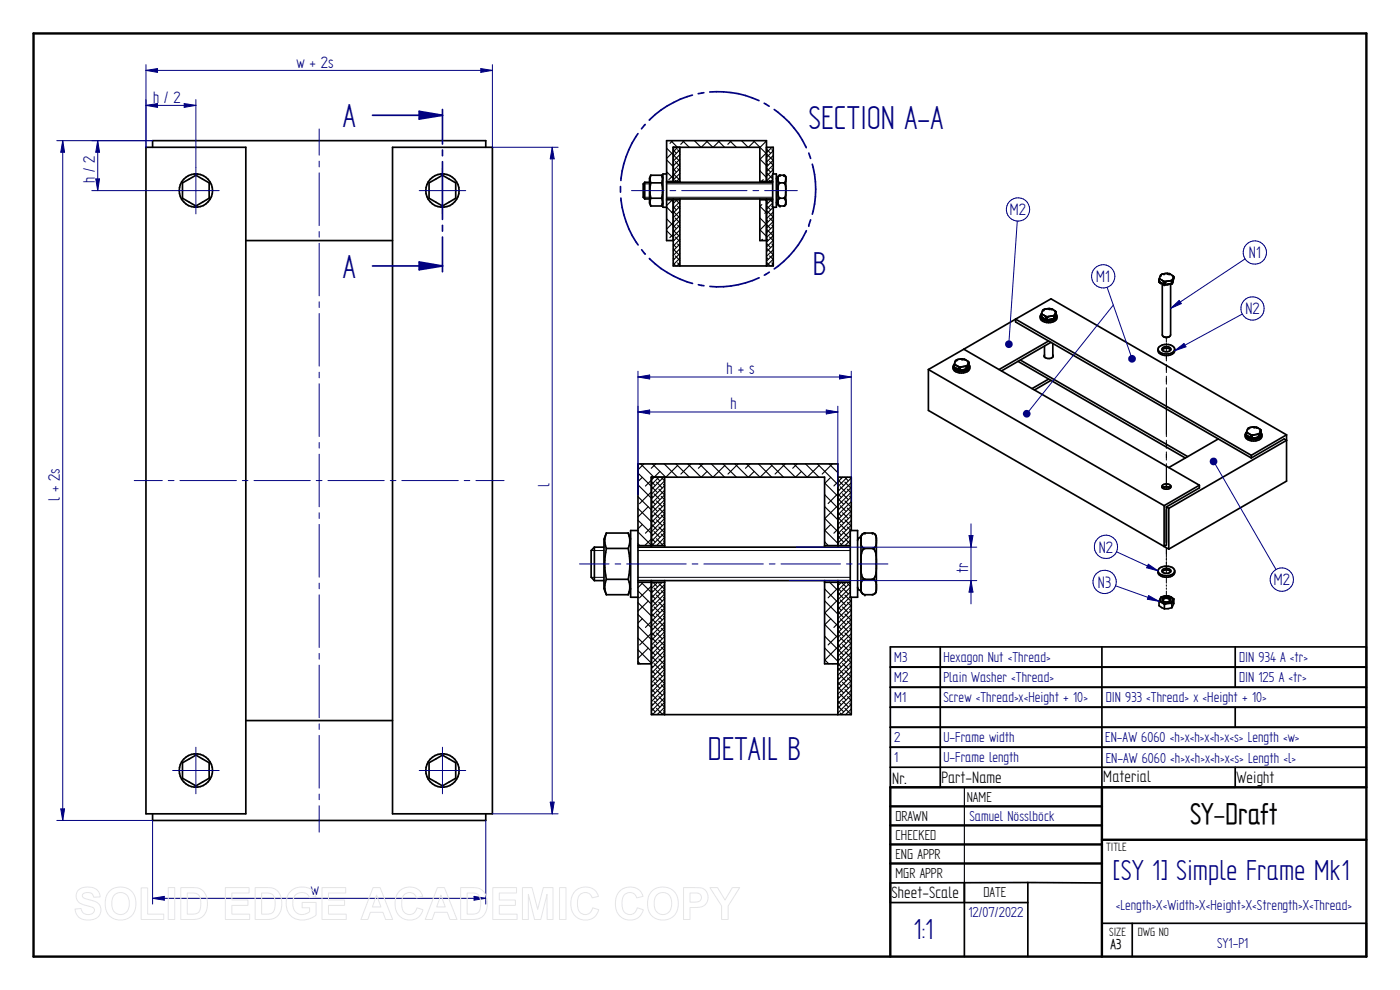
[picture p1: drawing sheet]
<svg xmlns="http://www.w3.org/2000/svg" width="420mm" height="297mm" viewBox="0 0 420 297" stroke-linecap="round" stroke-linejoin="round" font-family="sans-serif">
<path d="M10.1 10h400v277h-400zM330.7 236.2v50.8M410.1 236.2h-142.9v50.8M267.2 241.9h63.5M267.2 247.6h63.5M267.2 253.4h63.5M267.2 259.1h63.5M330.7 252h79.4" fill="none" stroke="#000" stroke-width=".72"/>
<path d="M289.4 236.2v28.6" fill="none" stroke="#000" stroke-width=".34"/>
<g fill="none" stroke="#000" stroke-width=".51">
<path d="M43.8 44.2h30v200h-30zM45.8 44.2v-2h100v2M54.8 54.9l4-2.3 4 2.3v4.6l-4 2.3-2-1.1-2-1.2zM117.8 44.2h30v200h-30zM128.8 54.9l4-2.3 4 2.3v4.6l-4 2.3-2-1.1-2-1.2zM73.8 72.2h44M304.8 95.8l-15.5 9M304.8 95.8l10.6-6.1 70.7 40.8M304.8 95.8v.8l70.7 40.8M304.8 95.8l70.7 40.8M312.2 94.9a1.72 1.72 0 0 0 1.9 1.9h1.2a1.72 1.72 0 0 0 1.9-1.9M312.4 94.3a1.31 1.31 0 0 0 1.2 1.9l1.9 .1a1.87 1.87 0 0 0 1.7-1.4"/>
<path d="M312.5 94.4v.4M312.5 94.4l1.3 .5M312.5 94.9l.1 .2M312.7 95.2h.1M312.8 95.2l.2 .1a2.55 2.55 0 0 0 2.5 .5M313 93l-.5 1.4M313.5 92.8l-.5 .2M313.9 95.8l.5 .1h-.2M313.9 95l.2 .2v.6l-1.1-.4M314 92.7l-.4 .1M314.3 95.1l-.1 .1M314.8 92.6l-.8 .1"/>
<path d="M314.9 92.6l.6 .1M315.5 95.8l-1.1 .1M315.5 92.7h.1M315.7 92.7l1.2 .9-.3 1.5M315.9 95.7l-.4 .1M316 94.8l-1.6 .3M316 94.8h.2M316.2 95.6l-.3 .1M316.4 95.5l-.3 .1M316.6 95.1l-.1 .3M316.6 95v.1M316.8 93.7l-.5 1.7"/>
<path d="M316.9 94.3l.3 .6M347.8 83.8l.1 .6M347.8 83.8l.3-.1 1 .6M348 84.5l.1 .1M348.2 84.7l.1 .1M348.3 84.8l.9 .5M348.3 84.8l.1 .1M348.3 82.5l-.5 1.3M348.7 82.3l-.3 .2M348.8 85.1v15.4a1.42 1.42 0 0 0 2.5 0v-15.4M349.2 85.3h.1M349.2 85.3h.5"/>
<path d="M349.2 84.5h.1M349.4 84.5l.1 .2M349.5 84.8l-.2 .5-.9-.4M349.6 85.3h.1M350.2 82l-1.4 .3M350.2 82l.6 .1M350.9 82.1l1.3 .9M351.3 85.1h.1M351.3 85.1l-1.5 .2M351.4 84.2l-1.8 .4M351.4 84.2l.2 .1M351.6 85l-1.3 .4-.8-.1"/>
<path d="M351.7 84.9l-.2 .1M352 84.5l-.1 .1M352 84.5l-.2 .3M352.2 83.2l-.5 1.7M352.3 83.1l-.3 1.4M278.6 110.9v12.2l70.8 40.9M278.6 110.9l70.8 40.8M286 110a1.72 1.72 0 0 0 1.9 1.9h1.3a1.72 1.72 0 0 0 1.8-1.9M286.2 109.4a1.31 1.31 0 0 0 1.2 1.9l1.9 .1a1.87 1.87 0 0 0 1.7-1.4M286.3 109.5l.4-.1 .9 .6M286.3 109.5l.1 .6M286.4 110.1l.1 .1"/>
<path d="M286.5 110.3h.1M286.7 110.4l.9 .5M286.8 108.2l-.5 1.3M286.9 110.6l.7 .3M287.6 110.9l.1 .1M287.7 111h.5h-.1M287.7 110.1l.1 .1M287.9 110.2v.2M287.9 110.4v.6l-.3-.1M288.7 107.7l-1.8 .4M288.7 107.7h.1M288.8 107.7l.5 .1"/>
<path d="M289.3 104.8l70.6 40.8M289.3 104.8l-10.7 6.1M289.4 107.8h.1M289.5 107.8l1.2 .9M289.8 110.8l-1.5 .2M289.8 110.8l-1 .3-1.1-.1M289.8 110.8h.1M289.8 109.9l-1.7 .3M289.9 110.7l-.1 .1M289.9 109.9h.2M290.1 110.6l-.2 .1M290.5 110.2h-.1"/>
<path d="M290.5 110.1l-.2 .3M290.6 108.8l-.4 1.8-.3 .1M290.8 109.4l.2 .6M290.8 108.8l-.3 1.3M305.5 108.4l50.2 29M306.2 108l50.2 29M313.5 106.5l-.2 .3a1.57 1.57 0 0 0 2.8-.1l-.1-.2M313.5 103.8v3.3M314.7 113.7l-5 2.9M314.7 102.3l-14.9 8.6M315.4 114.1l-4.9 2.9M315.4 102.7l-14.8 8.6"/>
<path d="M316 103v4.1M347.5 104.8a2.28 2.28 0 0 0 3.2 1.8 1.71 1.71 0 0 0 1.8-1.8M347.5 104.8a2.88 2.88 0 0 0 4.3 1l.7-.6v-.4M347.5 104.8a2.88 2.88 0 0 1 4.3-1l.7 .6v.4M349 104.3l1.3-.3a.9 .9 0 0 1 1 1 1.61 1.61 0 0 1-2.6-.2zM350.9 101l-.9 .3-.8-.3M351.3 105a1.8 1.8 0 0 0-2.5 0M365.6 131.7l-14.8 8.6M373.7 130.4a1.72 1.72 0 0 0 1.9 1.9h1.3a1.71 1.71 0 0 0 1.8-1.9M373.9 129.8l-.2 .6M374 129.9v.4M374 130.4l.3 .3"/>
<path d="M374 129.9l1.3 .5M374.3 130.8l1.1 .6M374.5 130.9h.1M374.5 128.6l-.5 1.3M374.6 131l1.2 .5 1.6-.3M374.9 128.4l-.3 .1M375.4 130.5h.1M375.4 131.4h.5h-.2M375.5 130.6h.1M375.5 128.2l-.6 .1M375.5 128.2h1.6M375.5 136.6v.8"/>
<path d="M375.5 137.4l9.9-5.7 .7 .4-35.3 20.4M375.6 130.7v.6l-.2 .1M375.9 130.6l-.2 .1M377.2 128.2l1.1 .7M377.4 131.2l-1.4 .2M377.6 131.1h.1M377.6 131.1l-.2 .1M377.7 130.3l-1.7 .3M377.7 131.1h-.1M377.9 131l-.3 .1M378.3 129.2l-.4 1.7M378.4 129v.2"/>
<path d="M378.4 129.2l-.4 1.6M378.4 129.8a1.23 1.23 0 0 1-1 1.9 2.8 2.8 0 0 1-3.7-1.3M386.1 130.5v13.9l-35.3 20.4M386.1 130.5l-10.6 6.1M349 145.5l1.3-.3a.96 .96 0 0 1 1.1 1.1 1.7 1.7 0 0 1-2.7-.3zM349.4 151.7v12.3M350 152.1l.8 .4M350 152.1v11.4l-.6 .5M350.8 152.5v12.3M351.2 146.4l-1.2-.4-1.1 .4M359.9 145.6l-10.5 6.1M359.9 145.6v.8l-9.9 5.7"/>
<path d="M347.5 171.3a1.9 1.9 0 0 0 2.5 1.9 2.03 2.03 0 0 0 2.5-1.9M347.5 171.3a2.4 2.4 0 0 0 3.2 1.4 1.84 1.84 0 0 0 1.8-1.4M347.5 171.3a2.85 2.85 0 0 1 3.8-1.2 1.51 1.51 0 0 1 1.2 1.2M349 179.5l1.2-.3a.86 .86 0 0 1 1 1 1.45 1.45 0 0 1-2.4-.4zM349 170.8l1.3-.2a.8 .8 0 0 1 1.1 .7 .8 .8 0 0 1-1.1 .7h-.5a.86 .86 0 0 1-1-1zM349.4 164l1.4 .8M349.5 178.9l-1.1 .2-.6 1.3M349.9 178.9h.6a1.09 1.09 0 0 1 1.1 .3 1.09 1.09 0 0 1 .1 1.2 2.36 2.36 0 0 1-3.5-.5 1.41 1.41 0 0 1 1.2-1l1.2-.1 1.7 .9M351.3 171.5l-.5-.4-1-.1-1 .5M352.3 179.7l-.6 1.3M352.3 179.7v1.4l-.6 1.2M267.2 194.1h142.9v6h-142.9z"/>
<path d="M282.2 194.1v6M330.7 194.1v6M347.8 180.4l1.7 1M347.8 180.4v1.3l1.7 1M349.5 181.4v1.3M350.8 180.5l.3-.4a1.1 1.1 0 0 0-1.1-.6 1.1 1.1 0 0 0-.9 .8l.1 .2M351.7 181l-2.2 .4M351.7 182.3l-2.2 .4M351.7 181v1.3M370.7 194.1v6M73.8 216.2h44M267.2 218.2h142.9"/>
<path d="M267.2 212.2h142.9M267.2 206.2h142.9M282.2 200.2v36h-15v-36h142.9v36M330.7 200.2v36h40v-6M370.7 200.2v6M370.7 212.2v6M54.8 228.9l4-2.3 4 2.3v4.6l-4 2.3-4-2.3zM128.8 228.9l4-2.3 4 2.3v4.6l-4 2.3-4-2.3zM267.2 230.2h142.9M267.2 224.2h142.9M45.8 244.2v2h100v-2M330.7 259.1v5.8l-22.2-.1"/>
<path d="M289.4 264.8v22.2M308.5 264.8l-41.3 .1v5.9h41.3M308.5 264.8v22.2M339.8 277v10M330.7 287v-10h79.4v10"/>
<circle cx="58.8" cy="57.2" r="5"/>
<circle cx="132.8" cy="57.2" r="5"/>
<circle cx="58.8" cy="231.2" r="5"/>
<circle cx="132.8" cy="231.2" r="5"/>
</g>
<g fill="none" stroke="#000" stroke-width=".3">
<path d="M312.7 93.9l.3 .5M313 94.4h.1M313.7 92.8l-.7 .3M313.8 94.8l.9 .1M314.7 92.6h.1M314.7 94.9h.1M314.7 92.6l.9 .2M316.4 94.4l-.7 .4M316.4 93.2l.3 .5M316.4 93.2h.1M348.1 83.3l.3 .5M349.1 82.2l-.7 .4"/>
<path d="M349.2 84.2l.8 .2M350 82.1l1 .1M350 84.4h.1M351.7 83.9l-.7 .3M351.8 82.6l.2 .5M351.8 82.6h.1M286.5 109l.3 .5M286.8 109.5h.1M287.6 107.9l-.7 .3M287.6 109.9l.9 .1M288.5 107.7h.1M288.5 110h.1"/>
<path d="M288.5 107.7l1 .2M290.2 109.5l-.7 .4M290.3 108.3l.2 .5M290.3 108.3h.1M350 101.4v1.3M350 103v.3M350 103.7v.3M350 104.3v1.2M350 106.7v1.6M350 109.3v2.5M350 112.9v2.4M350 116.3v14.7"/>
<path d="M350 132.1v2.4M350 135.6v2.4M350 139.1v7.7M374.2 129.4l.4 .5M375.2 128.3l-.6 .4M375.3 130.3l.9 .1M376.2 128.1l.9 .2M376.2 128.1h.1M376.2 130.4h.1M377.9 129.9l-.7 .4M377.9 128.7l.3 .5M377.9 128.7h.1"/>
<path d="M350 164.4v2.8M350 167.3v.8M350 168.5v3.6M350 173.2v1.8M350 175.5v.4M350 176.4v.4M350 177.3v1.9"/>
</g>
<g fill="#000">
<circle cx="312.5" cy="94.8" r=".25"/>
<circle cx="312.5" cy="94.9" r=".25"/>
<circle cx="312.5" cy="95" r=".25"/>
<circle cx="312.6" cy="95.1" r=".25"/>
<circle cx="312.7" cy="95.1" r=".25"/>
<circle cx="312.8" cy="95.2" r=".25"/>
<circle cx="313" cy="93" r=".25"/>
<circle cx="313" cy="95.4" r=".25"/>
<circle cx="313.3" cy="92.9" r=".25"/>
<circle cx="313.8" cy="95" r=".25"/>
<circle cx="313.9" cy="95" r=".25"/>
<circle cx="314.1" cy="95.2" r=".25"/>
<circle cx="314.1" cy="95.8" r=".25"/>
<circle cx="314.1" cy="95.3" r=".25"/>
<circle cx="314.2" cy="95.8" r=".25"/>
<circle cx="314.2" cy="95.2" r=".25"/>
<circle cx="314.4" cy="95.1" r=".25"/>
<circle cx="314.4" cy="95.9" r=".25"/>
<circle cx="315" cy="92.6" r=".25"/>
<circle cx="315.5" cy="92.7" r=".25"/>
<circle cx="316" cy="95.7" r=".25"/>
<circle cx="316.2" cy="95.6" r=".25"/>
<circle cx="316.3" cy="95.5" r=".25"/>
<circle cx="316.3" cy="94.9" r=".25"/>
<circle cx="316.3" cy="95.4" r=".25"/>
<circle cx="316.3" cy="95" r=".25"/>
<circle cx="316.4" cy="95.5" r=".25"/>
<circle cx="316.4" cy="95.4" r=".25"/>
<circle cx="316.6" cy="95.2" r=".25"/>
<circle cx="316.6" cy="95" r=".25"/>
<circle cx="316.8" cy="93.7" r=".25"/>
<circle cx="316.9" cy="93.6" r=".25"/>
<circle cx="316.9" cy="93.7" r=".25"/>
<circle cx="347.8" cy="84.3" r=".25"/>
<circle cx="347.9" cy="84.4" r=".25"/>
<circle cx="347.9" cy="84.5" r=".25"/>
<circle cx="348.1" cy="84.6" r=".25"/>
<circle cx="348.1" cy="84.7" r=".25"/>
<circle cx="348.3" cy="82.5" r=".25"/>
<circle cx="348.4" cy="82.5" r=".25"/>
<circle cx="348.4" cy="84.9" r=".25"/>
<circle cx="349.2" cy="84.4" r=".25"/>
<circle cx="349.2" cy="84.5" r=".25"/>
<circle cx="349.3" cy="82.1" r=".25"/>
<circle cx="349.4" cy="85.3" r=".25"/>
<circle cx="349.4" cy="84.5" r=".25"/>
<circle cx="349.5" cy="85.2" r=".25"/>
<circle cx="349.5" cy="84.7" r=".25"/>
<circle cx="349.5" cy="84.8" r=".25"/>
<circle cx="349.5" cy="85.3" r=".25"/>
<circle cx="349.5" cy="84.6" r=".25"/>
<circle cx="349.6" cy="84.6" r=".25"/>
<circle cx="349.8" cy="84.5" r=".25"/>
<circle cx="350.3" cy="82" r=".25"/>
<circle cx="350.8" cy="82.1" r=".25"/>
<circle cx="350.9" cy="82.1" r=".25"/>
<circle cx="351.6" cy="85" r=".25"/>
<circle cx="351.6" cy="84.3" r=".25"/>
<circle cx="351.7" cy="85" r=".25"/>
<circle cx="351.7" cy="84.9" r=".25"/>
<circle cx="351.7" cy="84.4" r=".25"/>
<circle cx="351.7" cy="84.3" r=".25"/>
<circle cx="351.8" cy="84.9" r=".25"/>
<circle cx="351.8" cy="84.8" r=".25"/>
<circle cx="351.9" cy="84.7" r=".25"/>
<circle cx="351.9" cy="84.6" r=".25"/>
<circle cx="352" cy="84.5" r=".25"/>
<circle cx="352.2" cy="83.1" r=".25"/>
<circle cx="352.3" cy="83.1" r=".25"/>
<circle cx="286.3" cy="110" r=".25"/>
<circle cx="286.3" cy="109.9" r=".25"/>
<circle cx="286.4" cy="110.1" r=".25"/>
<circle cx="286.5" cy="110.2" r=".25"/>
<circle cx="286.6" cy="110.3" r=".25"/>
<circle cx="286.8" cy="108.2" r=".25"/>
<circle cx="286.8" cy="108.1" r=".25"/>
<circle cx="286.9" cy="110.5" r=".25"/>
<circle cx="287.1" cy="107.9" r=".25"/>
<circle cx="287.7" cy="110.1" r=".25"/>
<circle cx="287.9" cy="110.2" r=".25"/>
<circle cx="287.9" cy="110.9" r=".25"/>
<circle cx="287.9" cy="110.4" r=".25"/>
<circle cx="288" cy="110.9" r=".25"/>
<circle cx="288" cy="111" r=".25"/>
<circle cx="288" cy="110.3" r=".25"/>
<circle cx="288" cy="110.4" r=".25"/>
<circle cx="288.1" cy="110.2" r=".25"/>
<circle cx="288.2" cy="110.2" r=".25"/>
<circle cx="288.8" cy="107.7" r=".25"/>
<circle cx="289.3" cy="107.7" r=".25"/>
<circle cx="289.9" cy="109.9" r=".25"/>
<circle cx="290.1" cy="110" r=".25"/>
<circle cx="290.1" cy="110.6" r=".25"/>
<circle cx="290.2" cy="110.1" r=".25"/>
<circle cx="290.2" cy="110" r=".25"/>
<circle cx="290.2" cy="110.5" r=".25"/>
<circle cx="290.2" cy="110.6" r=".25"/>
<circle cx="290.3" cy="110.5" r=".25"/>
<circle cx="290.4" cy="110.3" r=".25"/>
<circle cx="290.5" cy="110.2" r=".25"/>
<circle cx="290.6" cy="108.8" r=".25"/>
<circle cx="290.7" cy="108.8" r=".25"/>
<circle cx="290.7" cy="108.7" r=".25"/>
<circle cx="290.8" cy="108.8" r=".25"/>
<circle cx="374" cy="130.4" r=".25"/>
<circle cx="374" cy="130.3" r=".25"/>
<circle cx="374" cy="130.5" r=".25"/>
<circle cx="374.1" cy="130.6" r=".25"/>
<circle cx="374.3" cy="130.7" r=".25"/>
<circle cx="374.5" cy="128.6" r=".25"/>
<circle cx="374.6" cy="128.5" r=".25"/>
<circle cx="374.6" cy="130.9" r=".25"/>
<circle cx="374.9" cy="128.4" r=".25"/>
<circle cx="375.3" cy="130.4" r=".25"/>
<circle cx="375.4" cy="130.5" r=".25"/>
<circle cx="375.5" cy="130.6" r=".25"/>
<circle cx="375.6" cy="130.7" r=".25"/>
<circle cx="375.6" cy="131.3" r=".25"/>
<circle cx="375.6" cy="130.8" r=".25"/>
<circle cx="375.7" cy="130.8" r=".25"/>
<circle cx="375.7" cy="131.3" r=".25"/>
<circle cx="375.7" cy="131.4" r=".25"/>
<circle cx="375.7" cy="130.7" r=".25"/>
<circle cx="375.9" cy="131.4" r=".25"/>
<circle cx="376.5" cy="128.1" r=".25"/>
<circle cx="377" cy="128.2" r=".25"/>
<circle cx="377.5" cy="131.2" r=".25"/>
<circle cx="377.7" cy="131.1" r=".25"/>
<circle cx="377.8" cy="131.1" r=".25"/>
<circle cx="377.8" cy="130.4" r=".25"/>
<circle cx="377.8" cy="131" r=".25"/>
<circle cx="377.9" cy="131" r=".25"/>
<circle cx="377.9" cy="130.9" r=".25"/>
<circle cx="377.9" cy="130.5" r=".25"/>
<circle cx="378" cy="130.9" r=".25"/>
<circle cx="378.1" cy="130.7" r=".25"/>
<circle cx="378.2" cy="130.6" r=".25"/>
<circle cx="378.3" cy="128.9" r=".25"/>
<circle cx="378.3" cy="129.2" r=".25"/>
<circle cx="378.4" cy="129.2" r=".25"/>
<circle cx="378.4" cy="129.1" r=".25"/>
</g>
<path d="M111.8 34.6h21v8.6M132.8 45v1.7M132.8 48.5v17.3M132.8 67.6v1.7M132.8 71.1v8.7" fill="none" stroke="#000080" stroke-width=".51"/>
<path d="M125.8 33.4l7 1.2-7 1.1z" fill="#000080"/>
<path d="M125.8 33.4l7 1.2-7 1.1zM111.8 79.8h21" fill="none" stroke="#000080" stroke-width=".51"/>
<path d="M125.8 78.6l7 1.2-7 1.1z" fill="#000080"/>
<path d="M132.8 32.9v1.7M244.8 56.8a26.6 26.6 0 0 1-1 7.5M125.8 78.6l7 1.2-7 1.1zM132.8 79.8v1.7M243.3 66l-.6 1.6" fill="none" stroke="#000080" stroke-width=".51"/>
<g fill="none" stroke="#000" stroke-width=".34">
<path d="M200.1 44.5l3.6 3.6M200.1 48l1.9 2M200.1 51.5l1.9 2M201.3 42.2l2 2M201.4 59.9l.9 .9M201.6 46l-1.5 1.5M201.7 60l-1.6 1.7M201.9 42.2l-.8 .8M202 52.1l1.7 1.6M202 45l1 1M202 50.7l1 .9M202 49.3l.3 .2"/>
<path d="M202.6 54.1l.4 .3M202.7 48.5l1.3 1.4M202.8 59.9l1.2 1.3M203.2 59.9l-1.2 1.2M203.4 50.6l.6 .7M203.4 44.9l.6 .7M203.4 44.2l-1.4 1.4M204 53.4l-.9 1M204 50.6l-3.3 3.3M204 45l-2 1.9M204 46.4l-2 2M204 47.8l-2 2"/>
<path d="M204 49.2l-2 2M204 52l-2 2M204.8 42.2l2.1 2M205.4 42.2l-1.1 1.1M208.4 42.2l2 2M211.9 42.2l2 2M212.2 42.5l-1.7 1.7M215.5 42.2l2 2M216 42.2l-2 2M219 42.2l2 2M219.5 42.2l-1.1 1.1M222.5 42.2l2 2"/>
<path d="M226.1 42.2l3.9 3.9M226.3 42.5l-1.7 1.7M228 47.7l2 2M228 51.2l2 2.1M228.1 51.3l-.1 .1M229.1 53.9l-.6 .5M229.6 42.2l.4 .4M229.7 59.9l.8 .9M229.9 45.9l-1.9 1.9M230 42.3l-2 2M230 44.7l1.3 1.3M230 50.4l1.3 1.2"/>
<path d="M230 49l.5 .5M230.2 46.4l1.8 1.7M230.2 52l1.7 1.7M230.3 44.2l-.3 .2M230.9 54.1l.4 .3M231 48.5l1.1 1.1M231.1 59.9l.8 .8M231.5 59.9l-1.5 1.5M231.6 44.9l.5 .4M231.6 50.6l.5 .4M231.7 44.2l-1.7 1.6M231.9 53.8l-.6 .6"/>
<path d="M231.9 52.5l-1.9 1.8M232.1 45.3l-2.1 1.9M232.1 46.7l-2.1 1.9M232.1 48l-2.1 2.1M232.1 49.5l-2.1 2M232.1 50.9l-2.1 2M200.1 62.1l1.9 2M200.1 65.7l2.9 2.9M200.1 69.2l1.9 2M202 70.3l-1 1M202 63.2l-.5 .6M202 63.4l1.7 1.7"/>
<path d="M202 69.1l1.7 1.6M202 74.7l1.7 1.7M202 62l1 .9M202 73.3l1 1M202 79l.9 .8M202 66.3l.3 .2M202 71.9l.3 .2M202 77.6l.3 .2M202.7 65.4l1.3 1.4M202.7 71.1l1.3 1.4M202.7 76.8l1.3 1.3M203.4 61.9l.6 .7"/>
<path d="M203.4 67.6l.6 .6M203.4 73.2l.6 .7M203.4 78.9l.6 .6M204 78.9l-.9 .9M204 64.8l-3.9 3.9M204 71.8l-2 2M204 76.1l-2 2M204 60.5l-2 2M204 61.9l-2 2M204 63.3l-2 2M204 66.2l-2 2M204 67.6l-2 2"/>
<path d="M204 69l-2 2M204 70.4l-2 2M204 73.2l-2 2M204 74.6l-2 2.1M204 77.5l-2 2M228 61.8l2 2M228 65.4l3.3 3.2M228 68.9l2 2M228.6 61.4l-.6 .6M228.8 71.8l-.4 .4M230 61.7l1.3 1.2M230 63.5l-.5 .5"/>
<path d="M230 66l.5 .5M230 73l1.3 1.3M230 71.6l.5 .5M230 78.7l1.2 1.1M230 77.3l.5 .5M230.2 63.3l1.8 1.8M230.2 69l1.8 1.7M230.2 74.6l1.8 1.8M231 65.4l1.1 1.1M231 71.1l1.1 1.1M231 76.8l1.1 1.1M231.6 61.9l.5 .4"/>
<path d="M231.6 67.6l.5 .3M231.6 73.2l.5 .4M231.6 78.9l.5 .4M231.9 60.9l-1.9 1.9M232.1 65l-4.1 4M232.1 62.2l-2.1 2M232.1 63.6l-2.1 2M232.1 66.5l-2.1 2M232.1 67.9l-2.1 2M232.1 69.3l-2.1 2M232.1 70.7l-2.1 2M232.1 72.1l-2.1 2"/>
<path d="M232.1 73.5l-2.1 2M232.1 74.9l-2.1 2M232.1 76.4l-2.1 2M232.1 77.8l-2.1 2M232.1 79.2l-.7 .6"/>
</g>
<g fill="#000">
<circle cx="204" cy="44.2" r=".17"/>
<circle cx="230.1" cy="59.9" r=".17"/>
<circle cx="234.1" cy="52.6" r=".25"/>
<circle cx="235.2" cy="52.6" r=".25"/>
<circle cx="235.6" cy="59.7" r=".25"/>
<circle cx="234.1" cy="61.8" r=".25"/>
</g>
<g fill="none" stroke="#000" stroke-width=".51">
<path d="M193.5 54.7l-.5 .5v4l.5 .5M193.5 59.7h1.4M193.5 54.7h1.4M193.5 54.7v5M195.3 54.9a10.6 10.6 0 0 0 0 4.6M195.3 52.6l-.2 1.5 .2 .8M195.3 59.5l-.2 .7 .2 1.6M195.3 52.6h3.3M195.3 54.9h3.3M195.3 59.5h3.3M195.3 52.6l-.4 .9v7.4l.4 .9M198.6 54.9a10.6 10.6 0 0 1 0 4.6"/>
<path d="M198.6 59.5l.2 .7-.2 1.6M198.6 52.6l.2 1.5-.2 .8M198.6 52.6l.4 .9M200.1 59.7h31.8M200.1 54.7h31.8M200.1 52.2h-1.1v10h1.1M200.1 54.4h3.9M200.1 59.9h3.9M202 59.7v20.1h30.1v-17.6M204 44.2v10.5M204 59.7v20.1M228 54.4h3.9"/>
<path d="M228 54.7v-10.5h-26v10.5M228 59.7v12.5h2M228 59.9h3.9M230 59.7v20.1M230 54.7v-12.5h-29.9v30h1.9M230 44.2h2.1v8M231.9 52.2h1.1v10h-1.1zM233.5 53.2v4M233.5 57.8l.1 1 .4 .7M233.5 53.2l-.5 .5M233.6 52.9l-.1 .3M233.6 52.9l-.1 1.2 .3 .7 1.6 .1 .4-.5"/>
<path d="M233.8 52.7l-.2 .2M234 59.5a1.09 1.09 0 0 0-.5 1.5v.3M234.1 59.5h-.1M234.1 54.9l-.4 .4-.2 .6v5.3M235.2 59.5l.4 .1M235.2 54.9l.5 .7 .1 1M235.2 59.5h-1.2M235.6 52.7l.1 .2M235.6 52.7l-1.6-.1-.4 .3M235.6 59.7l.2 .6M235.7 52.9l.1 .5M235.7 52.9v8.5"/>
<path d="M235.8 58.5l-.2 .7-.4 .3M235.8 57.2v.6M235.8 53.7v.4M195.3 61.8h3.3M199 60.9l-.4 .9M233 60.7l.5 .5M233.5 61.2l.3 .5M233.6 61.5l.2 .2M235.7 61.4l-.3 .4-1.6-.1M235.7 61.5l-.2 .2M235.8 60.7v.3M235.8 61.2l-.1 .3"/>
</g>
<path d="M193 55.2h1.9M193 59.2h1.9M200.1 55.2h31.8M200.1 59.2h31.8" fill="none" stroke="#000" stroke-width=".3"/>
<g fill="none" stroke="#000080" stroke-width=".3">
<path d="M95.8 38.7v7.9M95.8 48.3v1.8M95.8 51.9v15.8M189.5 57.2h9.8M201.1 57.2h1.7M204.6 57.2h19.6M226 57.2h1.7M229.5 57.2h9.8M95.8 69.5v1.7M95.8 73v15.8M95.8 90.6v1.7M95.8 94.1v15.8"/>
<path d="M95.8 111.7v1.7M95.8 115.1v15.9M95.8 132.8v1.7M95.8 136.3v15.8M40.3 144.2h8.4M50.5 144.2h1.7M54 144.2h16.9M72.7 144.2h1.7M76.2 144.2h16.9M94.9 144.2h1.7M95.8 153.8v1.8M95.8 157.4v15.8"/>
<path d="M98.4 144.2h16.9M117.1 144.2h1.7M120.6 144.2h16.9M139.3 144.2h1.7M142.8 144.2h8.5M95.8 175v1.7M95.8 178.5v15.8M95.8 196v1.8M95.8 199.6v15.7M95.8 217.2v1.7M95.8 220.6v15.9M95.8 238.3v1.6"/>
<path d="M95.8 241.8v7.9"/>
</g>
<circle cx="242.7" cy="67.6" r=".25" fill="#000080"/>
<g fill="none" stroke="#000080" stroke-width=".51">
<path d="M193.6 37.3l-1.1 1.4M207.8 28.5a29 29 0 0 0-13 7.5M211.2 27.8l-1.7 .3M213 27.6a30 30 0 0 1 14.8 2.6M229.4 31l1.4 .9M232.4 32.9a29 29 0 0 1 9.6 11.4M186.2 56v1.7M186.3 59.4a29 29 0 0 0 5.2 14.1M191.5 40.1a29.1 29.1 0 0 0-5.2 14M242.7 45.9l.6 1.6M243.8 49.3a27.3 27.3 0 0 1 1 7.5M192.6 74.9l1.1 1.3"/>
<path d="M194.9 77.6a29.4 29.4 0 0 0 12.9 7.4M242 69.2a28.9 28.9 0 0 1-9.6 11.5M209.6 85.4l1.7 .3M227.8 83.4a29.2 29.2 0 0 1-14.7 2.5M230.9 81.7l-1.5 .8"/>
</g>
<g fill="none" stroke="#000" stroke-width=".34">
<path d="M192.3 139.2l3.9 4M193.2 139.2l-1.7 1.8M195.8 139.2l4 4M196.8 139.2l-1.4 1.3M199.3 139.2l4 4M202.8 139.2l4.1 4M203.4 139.7l-3.6 3.5M206.4 139.2l4 4M207.4 139.2l-3.1 3M209.9 139.2l4 4M210.9 139.2l-1.3 1.3M213.5 139.2l4 4"/>
<path d="M217 139.2l4 4M217.5 139.7l-3.5 3.5M220.5 139.2l4 4M221.5 139.2l-3 3M224.1 139.2l4 4 3.6-3.5M225.1 139.2l-1.4 1.3M227.6 139.2l4 4M231.2 139.2l4 4M234.7 139.2l4 4 1.8-1.8M235.7 139.2l-3.1 3M238.2 139.2l4 4M239.2 139.2l-1.3 1.3"/>
<path d="M241.8 139.2l4 4M245.3 139.2l6.1 6.2M245.8 139.7l-3.5 3.5M248.8 139.2l2.6 2.6M249.8 139.2l-3.1 3M191.5 141.9l4 4M191.5 145.5l4 4M191.5 149l4 4M191.5 152.5l4 4M191.5 156.1l4.4 4.4M191.5 159.6l4 4M192.8 143.2l-1.3 1.3"/>
<path d="M192.8 157.4l-1.3 1.3M194.6 152l-3.1 3.1M195.5 147.6l-3.6 3.5M195.5 148.8l.4 .4M195.5 154.4l.4 .5M195.5 144.5l1.2 1.2M195.5 150.2l1.2 1.1M195.5 155.8l1.2 1.2M195.6 143.2l.3 .4M195.6 146.1l1.7 1.7M195.6 151.7l1.7 1.8M195.6 157.4l1.7 1.7"/>
<path d="M196.3 148.2l1.7 1.7M196.3 153.8l1.7 1.8M196.3 159.5l1.7 1.7M197 143.2l1 1.1M197 144.7l1.7 1.7M197 150.3l1.7 1.7M197 156l1.7 1.7M197.7 143.2l-2.2 2.3M197.7 152.4l1.8 1.8-5.8 5.8M197.7 146.8l1.8 1.7-4 4M197.7 158.1l1.8 1.8-3.9 3.8M198.1 141.4l-4.4 4.4"/>
<path d="M198.4 143.3l1.1 1-4 4M198.4 148.9l1.1 1-4 4M198.4 154.6l1.1 1-4 4M199.1 145.3l.4 .4-4 4M199.1 151l.4 .3-4 4.1M199.1 156.7l.4 .3-4 4M199.2 143.2l-3.7 3.7M199.5 147.1l-4 4M199.5 152.8l-4 4M199.5 158.4l-4 4M212.2 141.4l-1.7 1.8M226.3 141.4l-1.7 1.8"/>
<path d="M247.5 148.4l4.3 4.3M247.5 152l3.9 4M247.5 155.5l5 5M247.5 159l3.9 4M247.6 148.5l-.1 .1M249.3 143.2l-1.8 1.9M249.3 157.4l-1.8 1.8M251.1 152l-3.6 3.7M251.4 148.1l-2.9 3M251.4 146.8l.4 .3M251.4 148.2l1.1 1M251.4 153.8l1.1 1.1"/>
<path d="M251.4 158.1l.4 .3M251.5 144l1.7 1.7M251.5 149.6l1.7 1.7M251.5 155.3l1.7 1.7M252.1 143.2l.4 .4M252.2 146.1l1.7 1.7M252.2 151.7l1.7 1.8M252.2 157.4l1.7 1.7M252.8 148.2l1.8 1.7M252.8 153.8l1.8 1.8M252.8 159.5l1.8 1.7M252.9 143.2l-2.6 2.6"/>
<path d="M253.5 143.2l1.1 1.1M253.6 144.7l1.7 1.7M253.6 150.3l1.7 1.7M253.6 156l1.7 1.7M254.3 146.8l1.2 1.2M254.3 143.2l-2.9 2.8M254.3 152.4l1.2 1.2M254.3 158.1l1.1 1.1M255 143.2l.5 .5M255 148.9l.5 .5M255 154.5l.5 .5M255.2 159.3l-3.8 3.7"/>
<path d="M255.5 159l-.2 .2M255.5 144.9l-4.1 4-3.9-4M255.5 147.7l-4.1 4M255.5 154.8l-5.2 5.2M255.5 143.4l-4.1 4M255.5 146.3l-4.1 4M255.5 149.1l-4.1 4M255.5 150.5l-4.1 4M255.5 151.9l-4.1 4M255.5 153.3l-4.1 4.1M255.5 156.2l-4.1 3.9M255.5 157.6l-4.1 4"/>
<path d="M191.5 177.3l4 4M191.5 163.2l.5 .5M192.4 174.7l3.1 3.1M192.7 175.1l-1.2 1.2M195.5 175.9l-3.6 3.5M195.5 161.7l-2 2M195.5 175.1l.4-.4 1.4 1.4M195.5 161.5l1.1 1.1M195.5 177l.4 .5M195.5 178.5l1.2 1.2M195.6 163l.6 .7M196.3 176.4l1.7 1.8"/>
<path d="M197 178.6l1.7 1.7M197 161.6l1.7 1.8M197.3 174.7l-1.8 1.9M197.7 175.1l1.8 1.7M198.4 177.2l1.1 1-4 4M198.4 160.2l1.1 1-2.4 2.5M198.7 174.7l-3.2 3.3M199.1 179.3l.4 .3-4 4M199.1 162.3l.4 .4-1.1 1M199.5 175.4l-4 4M199.5 176.8l-4 4M247.5 162.6l1.1 1.1"/>
<path d="M247.5 176.7l4.3 4.3M247.6 162.6l-.1 .1M247.6 176.8l-.1 .1M249 174.7l2.4 2.5 2.5-2.5M251.4 175.7l1.1-1 1.4 1.4M251.4 162.3l-.1 .2M251.4 175l.4 .4M251.4 160.9l1.8 1.7M251.5 177.9l1.7 1.7M252.2 163l.6 .7M252.5 177.5l-1.1-1.1-2.9 3M252.8 176.4l1.8 1.8"/>
<path d="M253.6 178.6l1.7 1.7M253.6 161.6l1.6 1.6M254.3 175.1l.9 .8M255 160.2l.2 .2M255 177.2l.2 .2M255.2 174.8l-3.8 3.8M255.2 176.2l-3.8 3.8M255.2 177.7l-3.8 3.7M255.2 179.1l-3.8 3.7M255.2 160.7l-3 3M255.2 162.1l-1.6 1.6M255.2 163.5l-.2 .2"/>
<path d="M191.5 198.5l.6 .7M191.5 180.8l4 4M191.5 184.4l4.4 4.4M191.5 187.9l4 4M191.5 191.4l5.2 5.2M191.5 194.9l4 4.1M192.8 185.6l-1.3 1.3M194.6 180.3l-3.1 3.1M194.6 194.5l-3.1 3M195.5 190l-3.5 3.5M195.5 182.7l.4 .4M195.5 194l.4 .5"/>
<path d="M195.5 199.7l.4 .4M195.5 184.1l1.2 1.2M195.5 189.8l1.2 1.2M195.6 180l1.7 1.8M195.6 185.7l1.7 1.7M195.6 191.3l1.7 1.8M195.6 197l1.7 1.8M196.3 182.1l1.7 1.8M196.3 187.8l1.7 1.7M196.3 193.4l1.7 1.8M196.3 199.1l1.7 1.7M197 184.2l1.7 1.8"/>
<path d="M197 189.9l1.7 1.7M197 195.5l1.7 1.8M197.7 180.7l1.8 1.8-5.8 5.8M197.7 186.4l1.8 1.7-4 4M197.7 192.1l1.8 1.7-4 4M197.7 197.7l1.8 1.7-4 4.1M198.4 188.5l1.1 1-4 4M198.4 194.2l1.1 1-4 4M198.4 199.8l1.1 1-4 4.1M198.4 182.8l1.1 1.1M199.1 185l.4 .3-4 4M199.1 190.6l.4 .4-4 3.9"/>
<path d="M199.1 196.3l.4 .3-4 4M199.5 198l-4 4M199.5 181.1l-4 3.9M199.5 183.9l-4 4M199.5 186.7l-4 4M199.5 192.4l-4 4M247.5 198l1.2 1.2M247.5 180.3l3.9 3.9M247.5 183.8l5 5M247.5 187.3l3.9 4M247.5 190.9l3.9 4M247.5 194.4l3.9 4"/>
<path d="M247.6 190.9l-.1 .2M249.3 185.6l-1.8 1.9M250 199.1l-.1 .1M251.1 180.3l-3.6 3.7M251.1 194.4l-3.6 3.7M251.4 182.1l1.1 1M251.4 186.4l.4 .3M251.4 192l.4 .3M251.4 190.6l-2.9 2.9M251.4 193.5l1.1 1M251.4 197.7l.4 .3M251.4 199.1l1.1 1"/>
<path d="M251.5 183.6l1.7 1.7M251.5 189.2l1.7 1.8M251.5 194.9l1.7 1.7M252.2 180l1.7 1.7M252.2 185.6l1.7 1.8M252.2 191.3l1.7 1.7M252.2 197l1.7 1.7M252.8 182.1l1.8 1.8M252.8 187.8l1.8 1.7M252.8 193.4l1.8 1.8M252.8 199.1l1.8 1.7M253.6 184.2l1.7 1.8"/>
<path d="M253.6 189.9l1.7 1.7M253.6 195.5l1.7 1.8M254.3 180.7l1.2 1.2M254.3 186.4l1.2 1.1M254.3 192.1l1.2 1.1M254.3 197.7l1.2 1.2M255 182.8l.5 .5M255 188.5l.5 .5M255 194.1l.5 .5M255 199.8l.5 .5M255.5 183l-5.2 5.3M255.5 180.2l-4.1 4"/>
<path d="M255.5 181.6l-4.1 4M255.5 184.4l-4.1 4.1M255.5 185.8l-4.1 4.1M255.5 187.3l-4.1 4M255.5 188.7l-4.1 4M255.5 190.1l-4.1 4M255.5 191.5l-4.1 4M255.5 192.9l-4.1 4M255.5 194.4l-4.1 3.9M255.5 195.7l-4.1 4.1M255.5 197.2l-4.1 4M255.5 198.6l-4.1 4"/>
<path d="M255.5 200l-4.1 4M195.5 212.4l1.1 1.2M195.5 205.3l.4 .5M195.5 211l.4 .5M195.5 201.1l1.2 1.2M195.5 206.8l1.2 1.1M195.6 202.6l1.7 1.8M195.6 208.3l1.7 1.8M195.6 214l.5 .4M196.3 204.8l1.7 1.7M196.3 210.4l1.7 1.7M197 201.2l1.7 1.7"/>
<path d="M197 206.9l1.7 1.7M197 212.5l1.7 1.7M197.7 203.4l1.8 1.7-4 4M197.7 209l1.8 1.7-3.7 3.7M198.4 205.5l1.1 1-4 4M198.4 211.2l1.1 1-2.3 2.2M199.1 201.9l.4 .4-4 3.9M199.1 207.6l.4 .3-4 4M199.1 213.2l.4 .4-.8 .8M199.5 209.3l-4 4M199.5 203.7l-4 4M251.4 203.3l.4 .4"/>
<path d="M251.4 204.8l1.1 1M251.4 209l.4 .3M251.4 211.8l1.8 1.8M251.4 210.4l1.1 1M251.5 200.5l1.7 1.8M251.5 206.2l1.7 1.7M252.2 202.6l1.7 1.7M252.2 208.3l1.7 1.7M252.2 214l.4 .4M252.8 204.7l1.8 1.8M252.9 210.4l1.7 1.7M253.6 201.2l1.7 1.7"/>
<path d="M253.6 206.9l1.7 1.7M253.6 212.5l1.7 1.7M254.3 203.4l1.2 1.1M254.3 209l1.2 1.2M255 205.4l.5 .6M255 211.1l.5 .5M255.5 201.4l-4.1 4M255.5 202.8l-4.1 4M255.5 204.3l-4.1 3.9M255.5 205.7l-4.1 4M255.5 207.1l-4.1 4M255.5 208.5l-4.1 4"/>
<path d="M255.5 209.9l-4.1 4M255.5 211.3l-3.1 3.1M255.5 212.7l-1.7 1.7M255.5 214.2l-.3 .2"/>
</g>
<g fill="#000">
<circle cx="195.5" cy="154.6" r=".17"/>
<circle cx="251.5" cy="143.2" r=".17"/>
<circle cx="259.6" cy="159.9" r=".25"/>
<circle cx="261.8" cy="159.9" r=".25"/>
<circle cx="259.6" cy="178.4" r=".25"/>
<circle cx="195.5" cy="182.9" r=".17"/>
<circle cx="195.5" cy="197.1" r=".17"/>
</g>
<g fill="none" stroke="#000" stroke-width=".51">
<path d="M182 159.9l-.7 1.9v14.8l.7 1.8M182 159.9a5.8 5.8 0 0 0 0 4.6M182 159.9h6.5M188.5 159.9l.8 1.9M188.5 159.9a5.8 5.8 0 0 1 0 4.6M191.5 159.2h-2.2v20h2.2M199.5 143.2v21M251.4 143.2h4.1v16M255.2 159.2h2.2v20h-2.2zM259.5 159.9l-.1 .1M178.4 164.2v10M178.4 164.2l-1 1v8l1 1"/>
<path d="M178.4 174.2h2.9M178.4 164.2h2.9M182 173.8a5.7 5.7 0 0 0 0 4.6M182 164.5h6.5M182 173.8h6.5M182 178.4h6.5M182 164.5a23.3 23.3 0 0 0 0 9.3M188.5 164.5a21.4 21.4 0 0 1 0 9.3M188.5 173.8a5.7 5.7 0 0 1 0 4.6M189.3 176.6l-.8 1.8M191.5 174.2h63.7M191.5 164.2h63.7"/>
<path d="M191.5 174.7h8M195.5 164.2v-21h52v21M195.5 174.2v40.2h60v-35.2M199.5 163.7h-8M199.5 174.2v40.2M247.5 163.7h7.7M247.5 174.2v25h3.9M247.5 174.7h7.7M251.4 164.2v-25h-59.9v60h4M251.4 174.2v40.2M257.4 176.2a1.01 1.01 0 0 0 1 1M258.4 161.2v8"/>
<path d="M258.4 161.2a1.01 1.01 0 0 0-1 1M258.4 177.2l.6 1.1M258.4 170.5l.3 2.5 .4 .5 .5 .3M258.9 160.2l.7-.3h2.1a1.66 1.66 0 0 1 1.3 2.4l-.2 1.6-.7 .6h-2.8l-.6-.3a5 5 0 0 1 0-3.8zM258.9 160.2l-.5 .6v.4M259.6 173.8h2.1M259.6 164.5l-.7 .6-.5 1.5v10.6M261.7 173.8l.8 .3a4.3 4.3 0 0 1 0 4l-.8 .3h-2.1l-.7-.3a4.7 4.7 0 0 1 0-4l.7-.3M261.7 164.5l.8 .6a16.7 16.7 0 0 1 0 8.2l-.8 .5M262 178.4h-.2M262.5 160.2l.3 .5M262.8 160.7l.2 .5v16l-.5 1"/>
</g>
<path d="M177.4 165.2h3.9M177.4 173.2h3.9M191.5 165.2h63.7M191.5 173.2h63.7" fill="none" stroke="#000" stroke-width=".3"/>
<g fill="none" stroke="#000080" stroke-width=".3">
<path d="M27.5 42.2h18.3M27.5 57.2h38.3M29.3 42.2l.6 3.5h-1.2zM58.8 50.2v14M173.9 169.2h8.9M184.6 169.2h1.7M188.1 169.2h17.8M207.7 169.2h1.8M211.2 169.2h17.9M230.9 169.2h1.7M234.4 169.2h17.9M254 169.2h1.7"/>
<path d="M257.5 169.2h9M51.8 231.2h14M58.8 224.2v14M125.8 231.2h14M132.8 224.2v14"/>
</g>
<path d="M29.3 42.2l.6 3.5h-1.2z" fill="#000080"/>
<path d="M28.7 53.7h1.2l-.6 3.5z" fill="none" stroke="#000080" stroke-width=".3"/>
<path d="M28.7 53.7h1.2l-.6 3.5z" fill="#000080"/>
<path d="M43.8 31.6l3.5-.5v1.1zM43.8 29.9v14.3M58.8 29.9v20.3M29.3 42.2v15" fill="none" stroke="#000080" stroke-width=".3"/>
<path d="M43.8 31.6l3.5-.5v1.1z" fill="#000080"/>
<path d="M55.3 31.1l3.5 .5-3.5 .6z" fill="none" stroke="#000080" stroke-width=".3"/>
<path d="M55.3 31.1l3.5 .5-3.5 .6z" fill="#000080"/>
<path d="M43.8 19.4v24.8M147.8 19.4v24.8M43.8 21.1l3.5-.5v1.1zM43.8 31.6h15" fill="none" stroke="#000080" stroke-width=".3"/>
<path d="M43.8 21.1l3.5-.5v1.1z" fill="#000080"/>
<path d="M144.3 20.6l3.5 .5-3.5 .6z" fill="none" stroke="#000080" stroke-width=".3"/>
<path d="M144.3 20.6l3.5 .5-3.5 .6z" fill="#000080"/>
<path d="M43.8 21.1h104M17 42.2h28.8M18.8 42.2l.6 3.5h-1.2zM17 246.2h28.8" fill="none" stroke="#000080" stroke-width=".3"/>
<path d="M18.8 42.2l.6 3.5h-1.2z" fill="#000080"/>
<path d="M18.2 242.7h1.2l-.6 3.5z" fill="none" stroke="#000080" stroke-width=".3"/>
<path d="M18.2 242.7h1.2l-.6 3.5z" fill="#000080"/>
<path d="M18.8 42.2v204M45.8 246.2v25.1M145.8 246.2v25.1M45.8 269.5l3.5-.6v1.2z" fill="none" stroke="#000080" stroke-width=".3"/>
<path d="M45.8 269.5l3.5-.6v1.2z" fill="#000080"/>
<path d="M142.3 268.9l3.5 .6-3.5 .6z" fill="none" stroke="#000080" stroke-width=".3"/>
<path d="M142.3 268.9l3.5 .6-3.5 .6z" fill="#000080"/>
<path d="M147.8 44.2h19.7M165.7 44.2l.6 3.5h-1.2zM147.8 244.2h19.7M45.8 269.5h100" fill="none" stroke="#000080" stroke-width=".3"/>
<path d="M165.7 44.2l.6 3.5h-1.2z" fill="#000080"/>
<path d="M165.1 240.7h1.2l-.6 3.5z" fill="none" stroke="#000080" stroke-width=".3"/>
<path d="M165.1 240.7h1.2l-.6 3.5z" fill="#000080"/>
<path d="M125.8 57.2h14M132.8 50.2v14M165.7 44.2v200M191.5 113.1l3.5-.6v1.2zM191.5 111.4v37.1M255.5 111.4v39.1" fill="none" stroke="#000080" stroke-width=".3"/>
<path d="M191.5 113.1l3.5-.6v1.2z" fill="#000080"/>
<path d="M252 112.5l3.5 .6-3.5 .6z" fill="none" stroke="#000080" stroke-width=".3"/>
<path d="M252 112.5l3.5 .6-3.5 .6z" fill="#000080"/>
<path d="M191.5 113.1h64M191.5 123.6l3.5-.6v1.2zM191.5 121.9v26.6M251.4 121.9v24.1" fill="none" stroke="#000080" stroke-width=".3"/>
<path d="M191.5 123.6l3.5-.6v1.2z" fill="#000080"/>
<path d="M248 123l3.4 .6-3.4 .6z" fill="none" stroke="#000080" stroke-width=".3"/>
<path d="M248 123l3.4 .6-3.4 .6z" fill="#000080"/>
<path d="M332.3 86.2l7.5 21.5M191.5 123.6h59.9" fill="none" stroke="#000080" stroke-width=".3"/>
<circle cx="339.7" cy="107.7" r="1.16" fill="#000080"/>
<g fill="none" stroke="#000080" stroke-width=".3">
<path d="M334.1 91.5l-26 32.7"/>
<circle cx="331.1" cy="82.9" r="3.5"/>
</g>
<circle cx="308.1" cy="124.2" r="1.17" fill="#000080"/>
<path d="M305.3 66.3l-2.5 37" fill="none" stroke="#000080" stroke-width=".3"/>
<circle cx="302.8" cy="103.3" r="1.17" fill="#000080"/>
<g fill="none" stroke="#000080" stroke-width=".3">
<path d="M364.2 138.4l18.7 32.5"/>
<circle cx="305.5" cy="62.8" r="3.5"/>
</g>
<circle cx="364.2" cy="138.5" r="1.17" fill="#000080"/>
<g fill="none" stroke="#000080" stroke-width=".3">
<path d="M373.7 77.7l-22.4 14.8"/>
<circle cx="384.7" cy="173.9" r="3.5"/>
</g>
<path d="M351.3 92.5l2.6-2.4 .6 1z" fill="#000080"/>
<g fill="none" stroke="#000080" stroke-width=".3">
<path d="M351.3 92.5l2.6-2.4 .6 1zM372.8 94.2l-20.3 11"/>
<circle cx="376.6" cy="75.8" r="3.5"/>
</g>
<path d="M352.5 105.2l2.8-2.2 .6 1.1z" fill="#000080"/>
<g fill="none" stroke="#000080" stroke-width=".3">
<path d="M352.5 105.2l2.8-2.2 .6 1.1zM334.8 175.8l13 4.6"/>
<circle cx="375.9" cy="92.6" r="3.5"/>
</g>
<path d="M344.7 178.7l3.1 1.7-3.5-.6z" fill="#000080"/>
<g fill="none" stroke="#000080" stroke-width=".3">
<path d="M335.1 165.6l12.4 5.7M344.7 178.7l3.1 1.7-3.5-.6z"/>
<circle cx="331.5" cy="174.6" r="3.5"/>
</g>
<path d="M344.6 169.3l2.9 2-3.4-1z" fill="#000080"/>
<g fill="none" stroke="#000080" stroke-width=".3">
<path d="M236.8 174.2h56.3M239 164.2h54.1M290.8 160.7h1.2l-.6 3.5zM344.6 169.3l2.9 2-3.4-1z"/>
<circle cx="331.9" cy="164.1" r="3.5"/>
</g>
<path d="M290.8 160.7h1.2l-.6 3.5z" fill="#000080"/>
<path d="M291.4 174.2l.6 3.5h-1.2z" fill="none" stroke="#000080" stroke-width=".3"/>
<path d="M291.4 174.2l.6 3.5h-1.2z" fill="#000080"/>
<path d="M291.4 157.2v24" fill="none" stroke="#000080" stroke-width=".3"/>
<g fill="none" stroke="#e6e6e6" stroke-width=".3">
<path d="M23.5 267.1a4.5 4.5 0 0 1 6.2 .6l.3 1.4-1.9 .1a1.83 1.83 0 0 0-1.5-1.4 1.83 1.83 0 0 0-1.9 .9v.2a3.3 3.3 0 0 0 2.6 1.2 2.99 2.99 0 0 1 3 3.1 2.99 2.99 0 0 1-3.4 2.8 3.6 3.6 0 0 1-4.4-3.2l1.8-.2a2.1 2.1 0 0 0 1.8 1.8 2.1 2.1 0 0 0 2.3-1.3 1.39 1.39 0 0 0-1.5-1.1 5.4 5.4 0 0 1-3.8-1.9 2.66 2.66 0 0 1 .4-3zM32.9 267.4a4.8 4.8 0 0 1 5.8-.6 4.8 4.8 0 0 1 2 5.5 4.7 4.7 0 0 1-5.7 3.6 4.7 4.7 0 0 1-3.4-5.8l.4-1.4zM34.3 268.6a2.67 2.67 0 0 1 3.2-.5 2.67 2.67 0 0 1 1.3 3 2.7 2.7 0 0 1-2.6 3.3 2.7 2.7 0 0 1-2.6-3.3l.2-1.7zM42.4 266.4h1.9v7.9h4.8v1.6h-6.7zM50.5 266.3h1.9v9.6h-1.9zM54.3 266.3h3.5a4 4 0 0 1 4.4 4.4 4.2 4.2 0 0 1-4.3 5.2h-3.6zM56.2 267.9a4.5 4.5 0 0 1 3.3 .5 4.9 4.9 0 0 1-.2 5.5l-1 .3-2.1 .1zM67.6 266.3h7.1v1.6h-5.1v2.1h4.8v1.7h-4.8v2.6h5.3v1.6h-7.3zM76.6 266.3h3.5a4 4 0 0 1 4.5 4.4 4.2 4.2 0 0 1-4.4 5.2h-3.6zM78.5 267.9a4.5 4.5 0 0 1 3.3 .5 4.9 4.9 0 0 1-.2 5.5l-1 .3-2.1 .1zM87.1 267.6a5.1 5.1 0 0 1 7.1 0l.6 1.4-1.9 .3a2.65 2.65 0 0 0-3.3-1.4 2.65 2.65 0 0 0-1.7 3.1 2.97 2.97 0 0 0 1.5 3.1 2.97 2.97 0 0 0 3.5-.5v-1.2h-2.2v-1.6h4.2v3.8a5.7 5.7 0 0 1-8.2-.5 5.8 5.8 0 0 1 .4-6.5zM96.6 266.3h7.1v1.6h-5.1v2.1h4.8v1.7h-4.8v2.6h5.3v1.6h-7.3z"/>
<path d="M112 266.3h2.1l3.7 9.6h-2.1l-.8-2.2h-3.7l-.8 2.2h-2.1zM113 268.6l1.3 3.5h-2.6zM119.8 267.5a4.2 4.2 0 0 1 7.1 1.4l-1.9 .5a2.25 2.25 0 0 0-2.7-1.6 2.25 2.25 0 0 0-1.7 2.6 3.4 3.4 0 0 0 1.5 3.9 2.25 2.25 0 0 0 3-1.9l1.8 .6a4.3 4.3 0 0 1-5 3 4.3 4.3 0 0 1-3.3-4.8l.4-2.4zM131.3 266.3h2.1l3.7 9.6h-2.1l-.8-2.2h-3.7l-.8 2.2h-2.1zM132.3 268.6l1.3 3.5h-2.5zM138.2 266.3h3.6a4 4 0 0 1 4.4 4.4 4.2 4.2 0 0 1-4.4 5.2h-3.6zM140.2 267.9a4.5 4.5 0 0 1 3.3 .5 4.9 4.9 0 0 1-.2 5.5l-1 .3-2.1 .1zM147.9 266.3h7.1v1.6h-5.2v2.1h4.9v1.7h-4.9v2.6h5.4v1.6h-7.3zM156.8 266.3h2.9l1.7 6.5 1.7-6.5h2.9v9.6h-1.8v-7.5l-1.9 7.5h-1.9l-1.8-7.5v7.5h-1.8zM167.9 266.3h2v9.6h-2zM172.5 267.5a4.2 4.2 0 0 1 7.1 1.4l-1.9 .5a2.25 2.25 0 0 0-2.6-1.6 2.25 2.25 0 0 0-1.8 2.6 3.4 3.4 0 0 0 1.6 3.9 2.25 2.25 0 0 0 3-1.9l1.8 .6a4.3 4.3 0 0 1-5 3 4.3 4.3 0 0 1-3.4-4.8l.4-2.4zM185.9 267.5a4.2 4.2 0 0 1 7.1 1.4l-1.9 .5a2.25 2.25 0 0 0-2.7-1.6 2.25 2.25 0 0 0-1.7 2.6 3.4 3.4 0 0 0 1.6 3.9 2.25 2.25 0 0 0 3-1.9l1.8 .6a4.3 4.3 0 0 1-5 3 4.3 4.3 0 0 1-3.4-4.8l.4-2.4z"/>
<path d="M195.7 267.4a4.8 4.8 0 0 1 5.8-.6 4.8 4.8 0 0 1 2 5.5 4.7 4.7 0 0 1-5.8 3.6 4.7 4.7 0 0 1-3.3-5.8l.4-1.4zM197.1 268.6a2.67 2.67 0 0 1 3.1-.5 2.67 2.67 0 0 1 1.4 3 2.7 2.7 0 0 1-2.6 3.3 2.7 2.7 0 0 1-2.7-3.3l.3-1.7zM205.1 266.3h3.1a3.6 3.6 0 0 1 3.9 1.4 3.1 3.1 0 0 1-.1 3.4 3.1 3.1 0 0 1-3.2 1.2h-1.7v3.6h-2zM207.1 267.9a3.9 3.9 0 0 1 3.1 .5 1.44 1.44 0 0 1 0 1.7 1.44 1.44 0 0 1-1.5 .6h-1.6zM213.1 266.3h2.2l2.3 3.7 2.2-3.7h2.2l-3.5 5.6v4h-1.9v-4.1z"/>
</g>
<g font-size="11.3" fill="#000080">
<text x="102.9" y="38.1">A</text>
<text x="242.6" y="38.8">SECTION A-A</text>
<text x="102.9" y="83.3">A</text>
<text x="244" y="82.4">B</text>
<text x="212.5" y="228.1">DETAIL B</text>
</g>
<text font-size="10.1" x="357.2" y="247.2">SY-Draft</text>
<g font-size="9.8" fill="#000080">
<text x="334" y="263.9">[SY 1] Simple Frame Mk1</text>
<text x="274.1" y="281.8">1:1</text>
</g>
<g font-size="5.6" fill="#000080">
<text x="89" y="20.3">w + 2s</text>
<text x="46" y="30.8">h / 2</text>
<text x="28.4" y="55" transform="rotate(-90 28.4 55)">h / 2</text>
<text x="303.1" y="64.6">M2</text>
<text x="374.8" y="77.5">N1</text>
<text x="329" y="84.7">M1</text>
<text x="373.7" y="94.3">N2</text>
<text x="218" y="112.3">h + s</text>
<text x="219.3" y="122.8">h</text>
<text x="164.9" y="146" transform="rotate(-90 164.9 146)">l</text>
<text x="17.9" y="150.3" transform="rotate(-90 17.9 150.3)">l + 2s</text>
<text x="329.8" y="165.8">N2</text>
<text x="290.5" y="172" transform="rotate(-90 290.5 172)">tr</text>
<text x="329.5" y="176.4">N3</text>
<text x="382.3" y="175.6">M2</text>
<text x="93.3" y="268.6">w</text>
</g>
<g font-size="5.6">
<text x="267.7" y="235.2">Nr.</text>
<text x="282.5" y="234.8">Part-Name</text>
<text x="331.1" y="234.7">Material</text>
<text x="371.1" y="234.8">Weight</text>
<text x="267.5" y="269.5">Sheet-Scale</text>
</g>
<g font-size="4.9" fill="#000080">
<text x="268.3" y="198.5">M3</text>
<text x="283.1" y="198.6">Hexagon Nut &lt;Thread&gt;</text>
<text x="371.9" y="198.6">DIN 934 A &lt;tr&gt;</text>
<text x="268.3" y="204.6">M2</text>
<text x="283.1" y="204.7">Plain Washer &lt;Thread&gt;</text>
<text x="371.8" y="204.7">DIN 125 A &lt;tr&gt;</text>
<text x="268.3" y="210.6">M1</text>
<text x="283.1" y="210.7">Screw &lt;Thread&gt;x&lt;Height + 10&gt;</text>
<text x="331.9" y="210.7">DIN 933 &lt;Thread&gt; x &lt;Height + 10&gt;</text>
<text x="268.3" y="222.6">2</text>
<text x="283.1" y="222.7">U-Frame width</text>
<text x="331.7" y="222.7">EN-AW 6060 &lt;h&gt;x&lt;h&gt;x&lt;h&gt;x&lt;s&gt; Length &lt;w&gt;</text>
<text x="268.3" y="228.6">1</text>
<text x="283.1" y="228.7">U-Frame length</text>
<text x="331.8" y="228.9">EN-AW 6060 &lt;h&gt;x&lt;h&gt;x&lt;h&gt;x&lt;s&gt; Length &lt;l&gt;</text>
<text x="290.9" y="246.3">Samuel Nösslböck</text>
<text x="290.6" y="275.3">12/07/2022</text>
<text x="334.9" y="273.2">&lt;Length&gt;X&lt;Width&gt;X&lt;Height&gt;X&lt;Strength&gt;X&lt;Thread&gt;</text>
<text x="365.2" y="284.5">SY1-P1</text>
</g>
<g font-size="4.9">
<text x="290.1" y="240.5">NAME</text>
<text x="268.7" y="246.3">DRAWN</text>
<text x="268.7" y="252">CHECKED</text>
<text x="268.7" y="257.7">ENG APPR</text>
<text x="268.7" y="263.4">MGR APPR</text>
<text x="295.2" y="269.1">DATE</text>
</g>
<text font-size="4.8" x="333.3" y="284.8">A3</text>
<g font-size="4.1">
<text x="332" y="255.3">TITLE</text>
<text x="332.9" y="280.7">SIZE</text>
<text x="341.5" y="280.7">DWG NO</text>
</g>
</svg>
